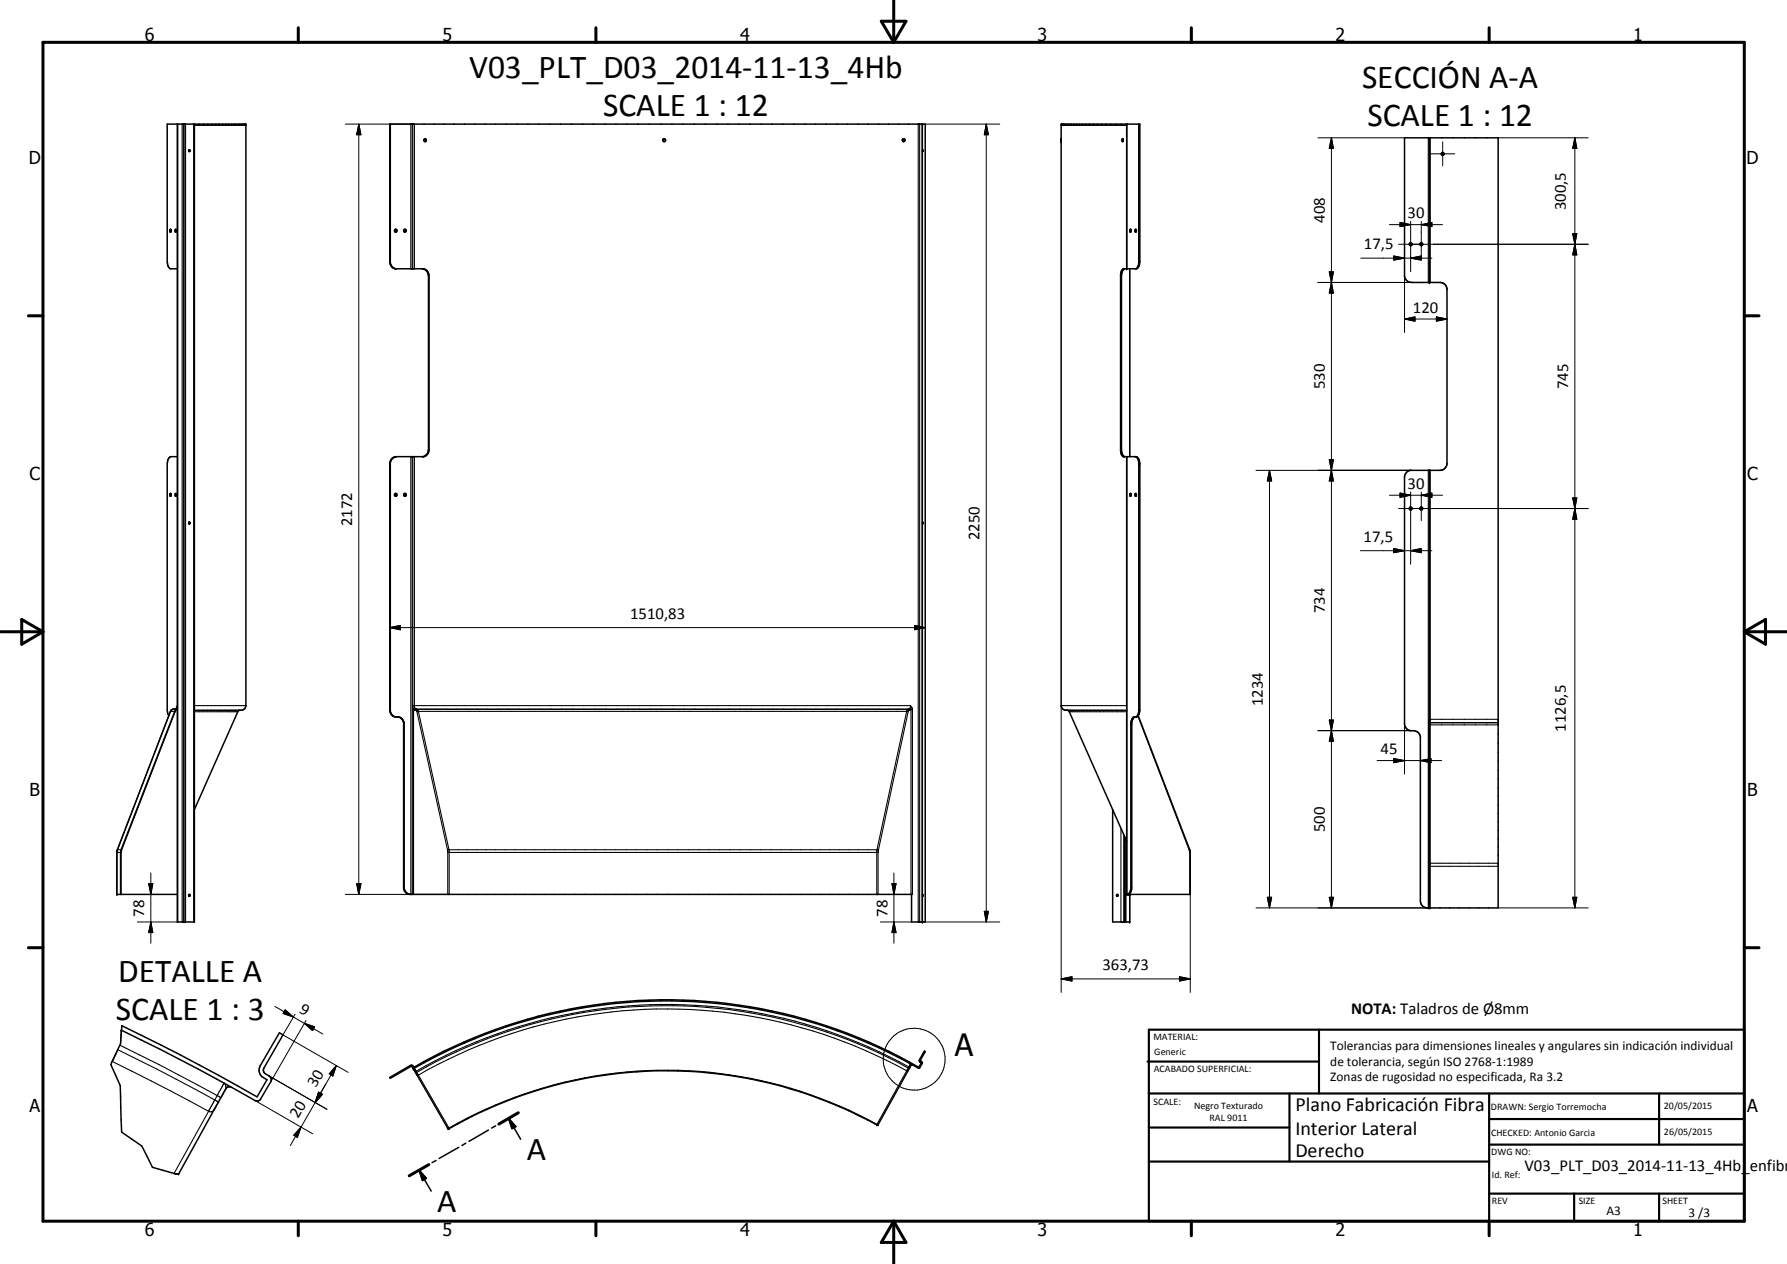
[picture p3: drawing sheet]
<svg xmlns="http://www.w3.org/2000/svg" width="420mm" height="297mm" viewBox="0 0 420 297" stroke-linecap="round" stroke-linejoin="round" font-family="sans-serif">
<g fill="none" stroke="#000" stroke-width=".35">
<path d="M41.7 29.2v187.5h4v-187.5M44.4 35.2h.2v.4h-.2zM44.5 35.3l.1 .3M44.5 35.3h.1M44.6 35.2l-.1 .1M45.6 29.2v187.5M45.7 29.4h12.1M91.8 29.2v32.6l.5 1 .7 .4M99.9 32.6l.3 .2-.1 .4-.2 .1M99.9 32.6l-.3 .3 .3 .4M99.9 32.6l.2 .3-.2 .4M212.5 32.6l-.2 .3 .2 .4"/>
<path d="M216.9 35.3h.1l-.1 .3M216.9 29.2v187.5M249.5 29.4h15.4M263.9 32.6l.2 .2-.1 .5-.2-.2zM264.1 32.7v.5M264.9 29.2v34M267.7 29.2v32.6v.6l-.6 .8M330.2 32.4h22v181h-16.8a1.68 1.68 0 0 1-1.4-1.7v-38.6a1.86 1.86 0 0 0-2.4-1.4l-.8-.4-.6-1v-58.4l.6-1 .8-.4h7.1l.5-.1a1.59 1.59 0 0 0 1-1.5v-40.9a1.66 1.66 0 0 0-1.5-1.6l-7.4-.1-.7-.5-.4-.8zM336.1 32.4v34M40.2 53.9l-.3 .2 .1 .4h.2M40.2 54v.5M40.2 53.9v.6"/>
<path d="M41.4 53.9h-.1l-.1 .2v.4h.2M41.4 54v.5M41.4 53.9v.6M92.9 54h.4v.4a.31 .31 0 0 1-.5 0 .31 .31 0 0 1 .1-.4zM93 53.9l.2 .2-.2 .4M95.2 53.9l.3 .2v.3l-.3 .1M95.2 53.9a.32 .32 0 0 0-.3 .3 .32 .32 0 0 0 .3 .3M95.2 53.9l.2 .2-.2 .4M265.7 53.9a.3 .3 0 0 1 .3 .3 .3 .3 0 0 1-.3 .3zM265.9 54v.5M267 53.9a.3 .3 0 0 1 .2 .3 .3 .3 0 0 1-.3 .3zM267.2 54v.5"/>
<path d="M41.7 63.2l-1.8-.1-.5-.7-.1-.9v-32.3h18.5v136.6l-.2 .7-.9 .4h-11M99.4 63.2h.1M99.5 63.2a1.61 1.61 0 0 1 1.4 1.6v40.9l-.2 .6a1.54 1.54 0 0 1-1 1M99.5 63.2h-6.6a1.65 1.65 0 0 1-1.3-1.7v-32.3h125.9v187.5h-3.2v-6.5M99.5 63.2h.1M99.7 63.2a1.57 1.57 0 0 1 1 1.5v41.1l-.2 .8-.6 .5M264.4 63.2l-.5 .6-.2 .7v41.5l.2 .7 .4 .6M265.6 63.2v44.1M40 116a.33 .33 0 0 1 .3 .3 .33 .33 0 0 1-.3 .3zM40.2 116v.5M41.3 116l.2 .1-.2 .5-.1-.2zM41.4 116v.5"/>
<path d="M41.7 107.3h-1.5a1.64 1.64 0 0 0-.9 1.7v57.8l.1 .9 .3 .5M92.9 116l.4 .1v.4a.32 .32 0 0 1-.5 0 .32 .32 0 0 1 .1-.5zM93 116l.2 .2-.2 .4M93 107.4l-.7 .3-.5 1v58.4l.3 .8 .6 .5M93.1 107.3h6.5M93.2 107.3a1.59 1.59 0 0 0-1.6 1.7v57.8a1.52 1.52 0 0 0 1.4 1.6M95.2 116h.1M95.2 116a.34 .34 0 0 0-.3 .3 .34 .34 0 0 0 .3 .3M95.2 116l.2 .2-.2 .4M95.2 116l.3 .4-.3 .2M99.9 107.2l-.4 .1M264.9 107.3v102.9"/>
<path d="M265.7 116h.1l.2 .2-.2 .4-.2-.2zM265.9 116v.5M266.9 116h.1a.33 .33 0 0 1 .2 .3 .33 .33 0 0 1-.2 .3zM266.9 107.3a1.41 1.41 0 0 1 .8 1.4v58.4a1.41 1.41 0 0 1-1.2 1.6l-.4 1.2v38.9l-.3 1-.6 .4M267.2 116v.5M331.5 119.3h.4l.1 .2-.2 .3h-.3l-.2-.3zM334 119.3h.4l.1 .2-.2 .3h-.3l-.2-.3zM336.1 110.5l-.1 102.9M44.4 122.7h.2v.4h-.2zM44.6 122.7v.4M216.9 122.8l.1 .1-.1 .2M41.6 166.7l-.5 .5-12.6 32.5-.1 .6v9.9"/>
<path d="M41.7 166.7h-1l-.6 .3-12.6 33.3v9.9h14.2M41.7 166l-.6 .7M56.2 166.9l-.2 .2-10.3 23.1M92.9 168.4l.3 .1M93.1 168.5h.7a1.41 1.41 0 0 1 1.2 1.4v38.9l.2 .5 .8 .8M93.5 168.5h.2a1.44 1.44 0 0 1 1.2 1.4v38.9l.5 1 .8 .3M213.7 166.7h-116.5v43.5M251.1 166.9l.3 .2 13.5 30.6M264.9 166.9h-14.3l-.7-.2-.4-.9v-136.6h18.5v32.3l-.2 1.1-.5 .6h-3.1l-.5 .5-.2 .8v41.5l.2 .8 .4 .5h3.1a1.64 1.64 0 0 1 .8 1.7v57.8a1.44 1.44 0 0 1-1.6 1.8l-.5 1.3v38.9a1.47 1.47 0 0 1-.8 1.4M267.6 168.2l12.1 31.5 .2 .6v9.9h-15.5v6.5M336 169.8h16.2M261.6 190.2v26.5h4v-6.5"/>
<path d="M264.4 196.5v20.2M264.5 196.8v13.4M44.4 210.2h.2v.4h-.2zM44.6 210.2v.4M96.1 210.1l.4 .1M96.3 210.2h118.2M216.9 210.2l.1 .2-.1 .2M262.6 210.2h.2v.4h-.2zM262.8 210.2l-.2 .2 .2 .2M264.7 210.2v6.5M265.7 209.9v.3M28.6 242.1l-.2 2.5a6.8 6.8 0 0 1-1.1 3l-1.2 2.6 2.2 4.9 .3 11 4.7 3.2 2.5 5 5.4 1.5h.8l10.8-19.4a1.07 1.07 0 0 1 1.6-.9"/>
<path d="M28.6 241l4.6 2.3a440.4 440.4 0 0 1 27.2 14.5l2.4-4.1a2.31 2.31 0 0 1-1.8-2.9l4.7-8.1 .8 .5-4.5 8 .1 .9 1.3 .9 .4 .6-.1 .4-2.5 4.4-.8 .3a660.9 660.9 0 0 0-31.8-16.6zM91.6 253.2l4.9-2.8h.4l.4 .4a118.8 118.8 0 0 1 118.7 0l.6-1-.3-.2-.2-.5 1.2-2.1 .2 .1-1.1 2.1 .5 .6-.8 1.2a119.4 119.4 0 0 0-118.9 0l-.3-.4h-.3l-4.8 2.8zM97.3 251.2l.5 .6-.4-.4M214.5 250.2h-.3l-.2 .4-7.7 13.8a103.1 103.1 0 0 0-100.9 .9l-8.3-14.3M98.5 275l1.7 1.9-.9 .5zM98.5 275l2.9 4.9M100.8 273.7l-4.6 2.6M102.5 272.7l-.9 .5M107.9 269.6l-4.7 2.6M109.5 268.6l-.9 .6M114.8 265.6l-4.5 2.6M116.5 264.6l-.9 .5"/>
<path d="M119.6 262.8l1.7 2-.9 .4zM119.6 262.8l2.8 4.9M121.9 261.5l-4.6 2.7"/>
<circle cx="156.2" cy="33" r=".34"/>
<circle cx="212.5" cy="33" r=".33"/>
<circle cx="339.2" cy="36.2" r=".34"/>
<circle cx="331.7" cy="57.4" r=".33"/>
<circle cx="334.2" cy="57.4" r=".34"/>
</g>
<g fill="none" stroke="#000" stroke-width=".25">
<path d="M41.8 29.2v187.5M42.8 29.2v187.5M43.2 29.2v187.5M43.3 29.2v187.5M43.6 29.2v187.5M96.6 29.2v34M96.9 29.2v34M97.1 29.2v34M97.4 29.2v34M215.9 29.2v187.5M216.2 29.2v187.5M216.8 29.2v187.5"/>
<path d="M265 29.2v34M335.8 32.4v34M336.3 32.4v34M91.6 61.5h.2M100.7 64.8h.2M263.5 64.8h.2M265.6 63.2v44.1M267.7 61.5h.3M91.6 109h.2M96.6 107.3v102.9M96.9 107.3v102.9M97.1 107.3v58.5"/>
<path d="M97.4 107.3v58.9l.3 .5M100.7 105.7h.2M263.5 105.7h.2M265 107.3v102.9M267.7 109h.3M335.8 110.5v102.9M336.3 110.5v102.9M40.1 167.2h.1M40.1 167.2h1M40.1 167.2l-12.5 32.6-.1 10.4M40.8 166.7l-.4 .1-.3 .4M41.1 167.2h.1"/>
<path d="M41.1 167.2l.1 .1M41.2 167.3l-12.6 32.5M41.7 166.1l-.4 .5-.3 .1M41.7 166.9l-.5 .4M41.7 166.7l-.1 .2M45.7 165.8h12.1M45.7 167.3h10.2M91.6 166.8h.2M94.9 170.2h.1M97.1 165.8h117M97.1 165.8a.98 .98 0 0 0 .5 1.1M97.6 166.9h.2l.2 .4"/>
<path d="M97.7 166.7l.5 .1 .2 .4 7.2 32.5v10.5M97.7 166.7l-.1 .2M97.9 166.7l-.2 .2M98 167.3h115.5M98 167.3l7.2 32.5M213.5 167.3l-7 32.5M213.6 166.7l.2 .2M213.8 166.7h-.3l-.3 .3-7 32.8v10.4M213.8 166.7l.1 .2M214.1 165.8l.4 .8v43.6M214.1 165.8l.1 .6v43.8M214.1 165.8l-.3 .9"/>
<path d="M214.5 166.8l-.8 .1-.2 .4M249.5 165.8h15.4M251.4 167.3h13.5M265.9 170.2h.2M267.5 168.3l12.1 31.5M267.7 166.8h.3M336 170.1h.1M336 169.8v43.6M336.1 169h.1M336.1 169h16.1M336.3 169.9h.1M336.3 169.8h.1"/>
<path d="M336.3 169.8l-.3 .3M352.2 170.3h-16l-.2 .2M27.6 199.7h.9M28.5 199.7h.1M28.5 199.7l.1 .1M28.6 199.8l-.1 .5M105.2 199.8h101.3M105.2 199.8l.1 10.4M206.5 199.8l-.1 10.4M263.6 194.6v22.1M264.2 196.2v20.5M264.8 197.4v12.8"/>
<path d="M279.6 199.8l.1 .5M279.7 199.7h.1M279.7 199.7l-.1 .1M27.5 200.3h1M27.5 200.3h.1M28.5 200.3v9.9M94.9 208.5h.1M105.3 200.3h101.1M265.2 210.2h.1M265.6 210.2v6.5M265.9 208.5h.2M279.7 200.3h.2"/>
<path d="M279.7 200.3v9.9M336 203.6h16.2M352.2 202.9h-16l-.2 .1M26.4 249.4l13.6 6.9 9.1 4.9M27.7 246.7l9.2 4.5 13.6 7.3M28.2 245.6l9.2 4.6 13.7 7.3M50.5 258.5l-1.4 2.7M50.5 258.5l.8 .4M51.1 257.5l-.6 1M51.1 257.5l.8 .4M51.3 258.9v.1M51.3 259h.1"/>
<path d="M51.9 257.9h.1M52.7 254.6h.1M52.7 254.6l-1.6 2.9M52.7 254.6l.3 .4 .1 .9M97.4 251v.1M97.4 251.1h.1M97.5 251.1l.3 .7M97.8 252.1h.1M97.8 251.8l-.2 .1M97.8 251.8l.2 .2M98 252l-.3 .1M98 252l.4 .6"/>
<path d="M98 252.6h.4M98.2 252.5h.1M98.4 252.6l7.2 12.5M213.2 251.6l-7 12.6M213.2 251.6a117.2 117.2 0 0 0-114.8 1M213.5 251l-.3 .6M213.5 251l.3 .1M213.5 251.6h-.3M213.5 251a117.7 117.7 0 0 0-115.5 1M213.7 250.7l-.2 .3M213.7 250.7l.2 .1M213.7 250.7a118 118 0 0 0-115.9 1.1"/>
<path d="M213.9 250.8h.1M214.2 250.3l-.1-.3-.4 .7M49.1 261.2l-8.2 14.6M50.3 260.8l-.4 .4h-.8M105.2 265l.4 .1M105.6 265.1v.1M105.6 265.2h.1M206.2 264.3h.1M206.2 264.2v.1M206.2 264.2h.2M206.2 264.2a102.7 102.7 0 0 0-100.6 .9M206.4 264.2h.1"/>
<path d="M206.5 264.2h-.1"/>
</g>
<g fill="#000">
<circle cx="216.9" cy="29.2" r=".18"/>
<circle cx="249.5" cy="33.3" r=".18"/>
<circle cx="249.5" cy="32.6" r=".18"/>
<circle cx="264.9" cy="29.2" r=".18"/>
<circle cx="336.1" cy="32.4" r=".18"/>
<circle cx="264.9" cy="63.2" r=".18"/>
<circle cx="336.1" cy="66.4" r=".18"/>
<circle cx="264.9" cy="107.3" r=".18"/>
<circle cx="336.1" cy="110.5" r=".18"/>
<circle cx="336" cy="169.8" r=".18"/>
<circle cx="336.1" cy="169.8" r=".18"/>
<circle cx="336.3" cy="169.8" r=".18"/>
<circle cx="352.2" cy="169.8" r=".18"/>
<circle cx="352.2" cy="169.9" r=".18"/>
<circle cx="27.5" cy="210.2" r=".18"/>
<circle cx="216.9" cy="216.7" r=".18"/>
<circle cx="264.9" cy="210.2" r=".18"/>
<circle cx="265.2" cy="210.2" r=".18"/>
<circle cx="265.6" cy="216.7" r=".18"/>
<circle cx="265.7" cy="210.2" r=".18"/>
<circle cx="336" cy="213.4" r=".18"/>
<circle cx="28.6" cy="242.1" r=".18"/>
<circle cx="97.2" cy="251.1" r=".18"/>
<circle cx="42" cy="275.8" r=".18"/>
<circle cx="105.3" cy="265.1" r=".18"/>
<circle cx="206.4" cy="264.2" r=".18"/>
<circle cx="206.5" cy="264.2" r=".18"/>
</g>
<g fill="none" stroke="#000" stroke-width=".71">
<path d="M10.1 9.9h400v277.1h-400zM70.1 6.5v3.4M140.1 6.5v3.4M207.2 5h5.8l-2.9 4.9zM210.1 0v9.9M280.1 6.5v3.4M350.1 6.5v3.4M6.7 74.2h3.4M410.1 74.2h3.5M.1 148.5h10M5.1 145.6l5 2.9-5 2.9zM410.1 148.5h10"/>
<path d="M410.1 148.5l5-2.9v5.8zM6.7 222.7h3.4M410.1 222.7h3.5M100.8 273.7l-4.6 2.6M121.9 261.5l-4.6 2.7M70.1 287v3.4M140.1 287v3.4M210.1 287v10M210.1 287l2.9 5h-5.8zM280.1 287v3.4M350.1 287v3.4"/>
</g>
<g fill="none" stroke="#000" stroke-width=".51">
<path d="M269.8 249.5h40.3M270.1 242h140v45h-140zM270.1 257h140M303.2 257v16M310.1 242v15M350.1 257v30M390.1 257v12M270.1 265h33.1M270.1 273h80M350.1 269h60M350.1 263h60M350.1 280.5h60"/>
<path d="M370.1 280.5v6.5M390.1 280.5v6.5"/>
</g>
<g fill="#000">
<path d="M84.4 29.2l.5 2.5h-1zM231.9 29.2l.5 2.5h-1zM313 32.4l.5 2.5h-1zM370.3 32.4l.4 2.5h-.9zM329.2 52.3l2.5 .5-2.5 .5zM334.2 52.8l2.5-.5v1zM369.8 54.9h.9l-.4 2.5zM370.3 57.4l.4 2.5h-.9zM312.5 63.9h1l-.5 2.5zM313 66.4l.5 2.5h-1zM327.7 60.2l2.5 .5-2.5 .4zM330.2 75l2.5-.5v1z"/>
<path d="M331.7 60.7l2.5-.5v.9zM337.7 74.5l2.5 .5-2.5 .5zM298.5 110.5l.5 2.5h-1zM312.5 108h1l-.5 2.5zM313 110.5l.5 2.5h-1zM329.2 115.9l2.5 .5-2.5 .5zM334.2 116.4l2.5-.5v1zM369.8 117h.9l-.4 2.5zM327.7 128.9l2.5 .5-2.5 .5zM331.7 129.4l2.5-.5v1zM370.3 119.5l.4 2.5h-.9zM91.6 147.5l2.5-.5v1z"/>
<path d="M215 147l2.5 .5-2.5 .5zM312.5 169.2h1l-.5 2.5zM313 171.7l.5 2.5h-1zM327.7 178.3l2.5 .4-2.5 .5zM334 178.7l2.5-.4v.9zM35 207.6h.9l-.4 2.6zM35.5 216.7l.4 2.5h-.9zM83.9 207.6h1l-.5 2.6zM209.7 207.6h1l-.5 2.6zM210.2 216.7l.5 2.5h-1zM231.4 214.2h1l-.5 2.5zM298 210.9h1l-.5 2.5z"/>
<path d="M312.5 210.9h1l-.5 2.5zM369.8 210.9h.9l-.4 2.5zM67 237.3l2 1.7-2.4-.8zM249.5 230l2.5-.5v1zM277.3 229.5l2.6 .5-2.6 .5zM71.6 240.5l2.4 .8-.5 .9zM74.9 256.7l.9 .5-1.7 1.9zM79.1 250.4l-.8 2.5-.9-.6zM70.8 264.9l-.9 2.4-.8-.5zM98.5 275l1.7 1.9-.9 .5zM119.6 262.8l1.7 2-.9 .4z"/>
</g>
<g fill="none" stroke="#000" stroke-width=".24">
<path d="M81.2 29.2h16.2M84.4 29.2l.5 2.5h-1zM84.4 29.2v181M215.9 29.2h19.2M231.9 29.2l.5 2.5h-1zM231.9 29.2v187.5M309.9 32.4h20.3M313 32.4l.5 2.5h-1zM313 32.4v181M336.4 36.2h5.6M339.2 33.3v5.7M352.2 32.4h21.2"/>
<path d="M370.3 32.4l.4 2.5h-.9zM370.3 32.4v181M326.7 52.8h12.5M328.8 57.4h44.6M329.2 52.3l2.5 .5-2.5 .5zM331.7 52v11.8M334.2 52.8l2.5-.5v1zM334.2 52v9.1l-2.5-.4 2.5-.5M369.8 54.9h.9l-.4 2.5zM370.3 57.4l.4 2.5h-.9zM309.9 66.4h22M312.5 63.9h1l-.5 2.5z"/>
<path d="M313 66.4l.5 2.5h-1zM319.9 60.7h16.8M327.7 60.2l2.5 .5-2.5 .4zM330.2 75l2.5-.5v1zM330.2 75h10M330.2 64.7v13.4M331.7 60.7l2.5-.5v.9zM337.7 74.5l2.5 .5-2.5 .5zM295.3 110.5h36.6M298.5 110.5l.5 2.5h-1zM298.5 110.5v102.9M312.5 108h1l-.5 2.5z"/>
<path d="M313 110.5l.5 2.5h-1zM326.7 116.4h12.5M328.8 119.5h44.6M329.2 115.9l2.5 .5-2.5 .5zM331.7 115.6v17M334.2 116.4l2.5-.5v1zM334.2 115.6v6.7M369.8 117h.9l-.4 2.5zM370.3 119.5l.4 2.5h-.9zM319.9 129.4h16.8M327.7 128.9l2.5 .5-2.5 .5zM331.7 129.4l2.5-.5v1z"/>
<path d="M91.6 147.5l2.5-.5v1zM91.6 147.5h125.9M215 147l2.5 .5-2.5 .5zM249.5 165.8v67.4M309.9 171.7h22M312.5 169.2h1l-.5 2.5zM313 171.7l.5 2.5h-1zM323.8 178.7h15.2M327.7 178.3l2.5 .4-2.5 .5zM330.2 170.1v11.8M334 178.7l2.5-.4v.9zM32.3 216.7h9.5"/>
<path d="M35 207.6h.9l-.4 2.6zM35.5 216.7l.4 2.5h-.9zM35.5 205.1v16.6M81.2 210.2h24.4M83.9 207.6h1l-.5 2.6zM207 216.7h7.3M209.7 207.6h1l-.5 2.6zM210.2 216.7l.5 2.5h-1zM210.2 205.1v16.6M215.9 216.7h19.2M231.4 214.2h1l-.5 2.5zM279.9 210.2v23"/>
<path d="M295.3 213.4h41M298 210.9h1l-.5 2.5zM312.5 210.9h1l-.5 2.5zM352.2 213.4h21.2M369.8 210.9h.9l-.4 2.5zM64.6 236.5l4.4 2.5M67 237.3l2 1.7-2.4-.8zM69 239l2.6 1.5M69.4 238.3l-2.9 4.9 15.4 8.8M72 239.8l-8.3 14.4M249.5 230l2.5-.5v1zM249.5 230h30.4"/>
<path d="M277.3 229.5l2.6 .5-2.6 .5zM59.9 258.6l13.6 7.8M63.3 252.9l13.6 7.8M71.6 240.5l2.4 .8-.5 .9zM71.6 240.5l4.3 2.5M74.1 259.1l-3.3 5.8M74.9 256.7l.9 .5-1.7 1.9zM75.3 256.9l-1.2 2.2M76.6 254.8l-1.3 2.1M79.1 250.4l-.8 2.5-.9-.6zM79.1 250.4l-3.8 6.5M70.8 264.9l-.9 2.4-.8-.5z"/>
<path d="M70.8 264.9l-2.5 4.3"/>
<circle cx="214.9" cy="248.9" r="7.3"/>
</g>
<g font-size="7.9">
<text x="110.3" y="18.2">V03_PLT_D03_2014-11-13_4Hb</text>
<text x="320.2" y="20.6">SECCIÓN A-A</text>
<text x="141.8" y="27.2">SCALE 1 : 12</text>
<text x="321.5" y="29.5">SCALE 1 : 12</text>
<text x="27.8" y="230.8">DETALLE A</text>
<text x="27.3" y="239.7">SCALE 1 : 3</text>
<text x="123.9" y="272.7">A</text>
<text x="102.8" y="284.9">A</text>
</g>
<text font-size="7.2" x="224.5" y="248.1">A</text>
<g font-size="4.7">
<text x="304.6" y="261.2">Plano Fabricación Fibra</text>
<text x="304.6" y="266.6">Interior Lateral</text>
<text x="304.6" y="272">Derecho</text>
</g>
<g font-size="4.2">
<text x="34" y="9.6">6</text>
<text x="104" y="9.6">5</text>
<text x="174" y="9.6">4</text>
<text x="244" y="9.6">3</text>
<text x="314" y="9.6">2</text>
<text x="384" y="9.6">1</text>
<text x="6.8" y="38.7">D</text>
<text x="410.6" y="38.7">D</text>
<text x="7" y="112.9">C</text>
<text x="410.8" y="112.9">C</text>
<text x="7" y="187.1">B</text>
<text x="410.8" y="187.1">B</text>
<text x="7" y="261.4">A</text>
<text x="410.8" y="261.4">A</text>
<text x="34" y="290.4">6</text>
<text x="104" y="290.4">5</text>
<text x="174" y="290.4">4</text>
<text x="244" y="290.4">3</text>
<text x="314" y="290.4">2</text>
<text x="384" y="290.4">1</text>
</g>
<g font-size="3.9">
<text x="311.5" y="52.4" transform="rotate(-90 311.5 52.4)">408</text>
<text x="330.9" y="51.3">30</text>
<text x="368.2" y="49.4" transform="rotate(-90 368.2 49.4)">300,5</text>
<text x="320.7" y="58.6">17,5</text>
<text x="332.2" y="73.4">120</text>
<text x="311.5" y="91.5" transform="rotate(-90 311.5 91.5)">530</text>
<text x="368.7" y="91.5" transform="rotate(-90 368.7 91.5)">745</text>
<text x="330.9" y="114.9">30</text>
<text x="82.8" y="123.7" transform="rotate(-90 82.8 123.7)">2172</text>
<text x="230.3" y="126.9" transform="rotate(-90 230.3 126.9)">2250</text>
<text x="320.6" y="127.3">17,5</text>
<text x="148.2" y="145.5">1510,83</text>
<text x="311.5" y="144.1" transform="rotate(-90 311.5 144.1)">734</text>
<text x="296.9" y="165.9" transform="rotate(-90 296.9 165.9)">1234</text>
<text x="368.2" y="171.9" transform="rotate(-90 368.2 171.9)">1126,5</text>
<text x="324.6" y="177.2">45</text>
<text x="311.5" y="195.5" transform="rotate(-90 311.5 195.5)">500</text>
<text x="33.9" y="215.4" transform="rotate(-90 33.9 215.4)">78</text>
<text x="208.6" y="215.4" transform="rotate(-90 208.6 215.4)">78</text>
<text x="259.2" y="228">363,73</text>
<text x="70.2" y="237.9" transform="rotate(30 70.2 237.9)">9</text>
<text x="317.7" y="238.3">NOTA: Taladros de Ø8mm</text>
<text x="74.3" y="255.7" transform="rotate(-60 74.3 255.7)">30</text>
<text x="70.1" y="262.9" transform="rotate(-60 70.1 262.9)">20</text>
<text x="358.5" y="275.1">V03_PLT_D03_2014-11-13_4Hb_enfibr</text>
</g>
<g font-size="3.1">
<text x="312.7" y="246.8">Tolerancias para dimensiones lineales y angulares sin indicación individual</text>
<text x="312.7" y="250.4">de tolerancia, según ISO 2768-1:1989</text>
<text x="312.7" y="254">Zonas de rugosidad no especificada, Ra 3.2</text>
<text x="377.7" y="285.6">A3</text>
<text x="397" y="285.9">3 /3</text>
</g>
<g font-size="2.4">
<text x="271.2" y="244.4">MATERIAL:</text>
<text x="271.3" y="252">ACABADO SUPERFICIAL:</text>
<text x="271.4" y="247.9">Generic</text>
<text x="271.2" y="259.7">SCALE:</text>
<text x="280.7" y="260.7">Negro Texturado</text>
<text x="284.3" y="263.4">RAL 9011</text>
<text x="350.6" y="260.8">DRAWN: Sergio Torremocha</text>
<text x="391.2" y="260.6">20/05/2015</text>
<text x="350.6" y="267">CHECKED: Antonio Garcia</text>
<text x="391.2" y="266.7">26/05/2015</text>
<text x="350.6" y="271.4">DWG NO:</text>
<text x="350.8" y="276.9">Id. Ref:</text>
<text x="350.8" y="282.8">REV</text>
<text x="371.2" y="282.9">SIZE</text>
<text x="390.9" y="282.9">SHEET</text>
</g>
</svg>
